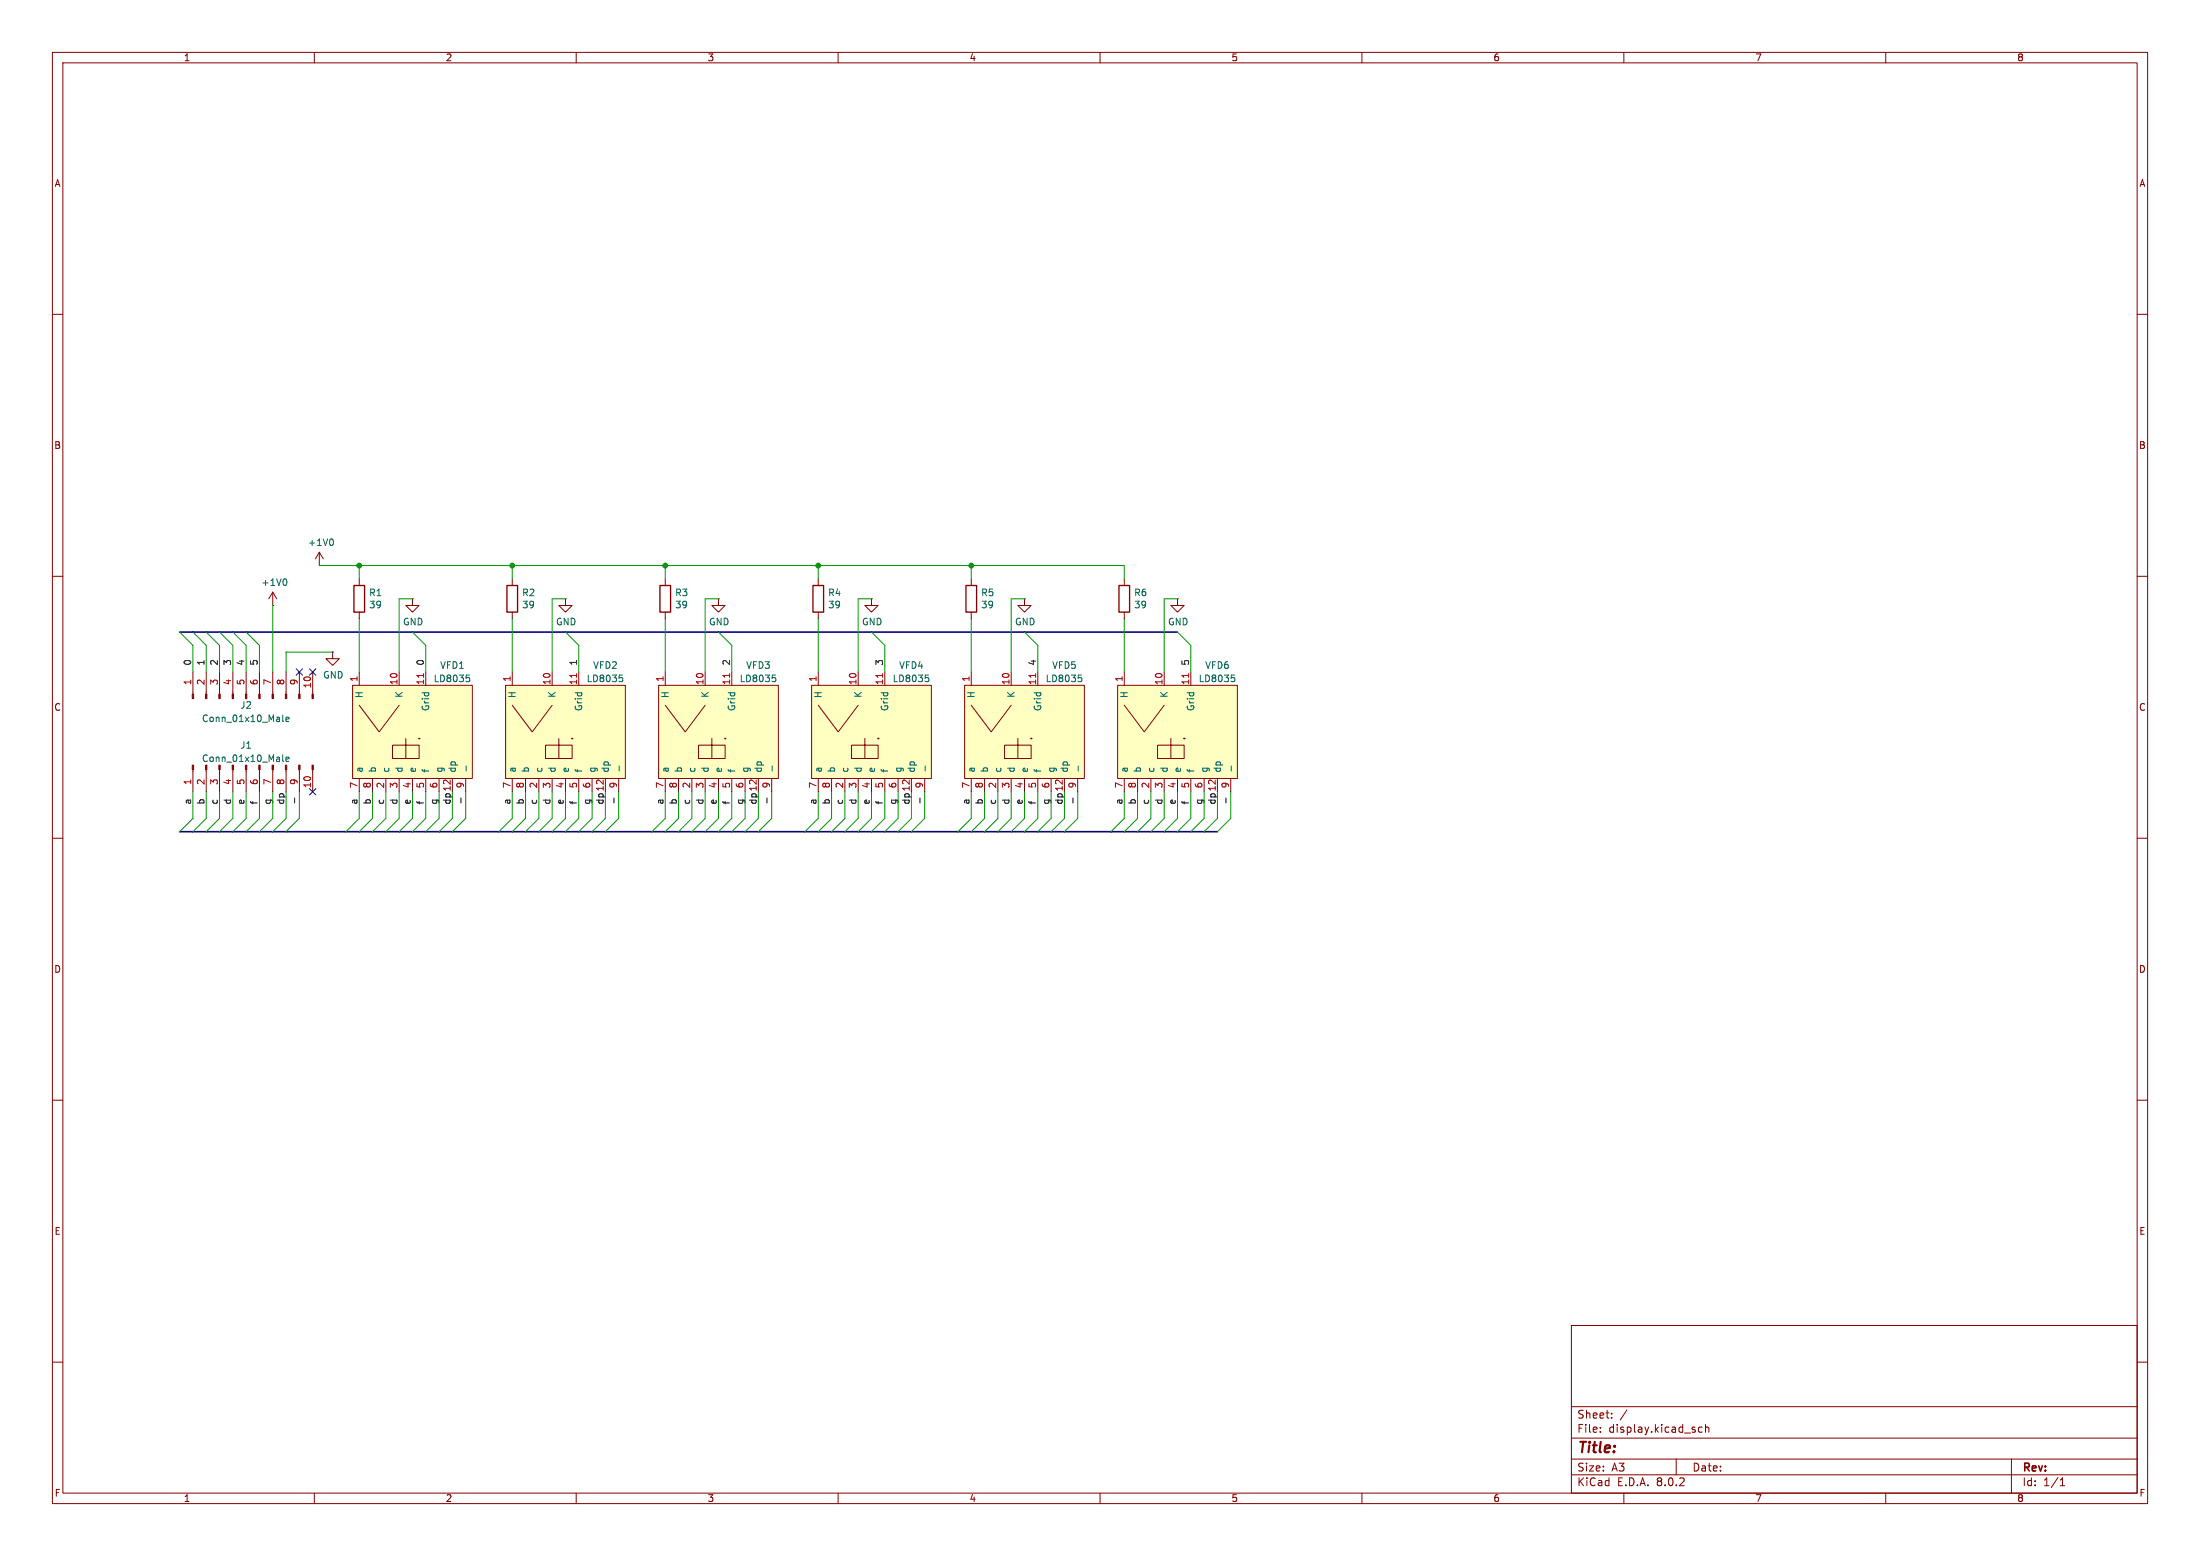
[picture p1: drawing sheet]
<svg xmlns="http://www.w3.org/2000/svg" width="420mm" height="297mm" viewBox="0 0 420 297" stroke-linecap="round" stroke-linejoin="round" font-family="sans-serif">
<g fill="none" stroke="#840000" stroke-width=".19">
<path d="M10 10h400v277h-400zM12 12h396v273h-396zM60 10v2M110 10v2M160 10v2M210 10v2M260 10v2M310 10v2M360 10v2M10 60h2M408 60h2M10 110h2"/>
<path d="M214.6 110.5v1.3M214.6 116.8v1.3M408 110h2M36.8 128.3v4.2M39.4 128.3v4.2M41.9 128.3v4.2M44.4 128.3v4.2M47 128.3v4.2M49.5 128.3v4.2M52.1 128.3v4.2M54.6 128.3v4.2M57.1 128.3v4.2"/>
<path d="M59.7 128.3v4.2M10 160h2M36.8 146.9v4.2M39.4 146.9v4.2M41.9 146.9v4.2M44.4 146.9v4.2M47 146.9v4.2M49.5 146.9v4.2M52.1 146.9v4.2M54.6 146.9v4.2M57.1 146.9v4.2M59.7 146.9v4.2"/>
<path d="M408 160h2M10 210h2M408 210h2M10 260h2M300 253h108v32h-108zM408 260h2M300 278.5h108M300 274.5h108M300 268.5h108M305.5 273.2v.2M305.5 272.5v.1M307.7 270.5v.2"/>
<path d="M307.7 269.8v.1M310.6 269.1l-1.3 1.9M320 278.5v3M324.9 272.5l-.4-.1-.3 .3 .2 .6h.5M325.6 272.5l.2-.1 .4 .1v.9M325.6 271.9v1.5M384 278.5v6.5M60 285v2M110 285v2M160 285v2M210 285v2M260 285v2"/>
<path d="M300 281.5h108M310 285v2M360 285v2M393.3 283.6h.9M393.3 282.5l.4-.4v1.5"/>
</g>
<path d="M213.6 111.8h2v5h-2z" fill="none" stroke="#840000" stroke-width=".25"/>
<g fill="#840000" stroke="#840000" stroke-width=".19">
<path d="M59.6 132.5h.2v.9h-.2z"/>
<path d="M57 132.5h.3v.9h-.3z"/>
<path d="M54.5 132.5h.2v.9h-.2z"/>
<path d="M51.9 132.5h.3v.9h-.3z"/>
<path d="M49.4 132.5h.3v.9h-.3z"/>
<path d="M46.9 132.5h.2v.9h-.2z"/>
<path d="M44.3 132.5h.3v.9h-.3z"/>
<path d="M41.8 132.5h.2v.9h-.2z"/>
<path d="M39.2 132.5h.3v.9h-.3z"/>
<path d="M36.7 132.5h.3v.9h-.3z"/>
<path d="M59.6 146.1h.2v.8h-.2z"/>
<path d="M57 146.1h.3v.8h-.3z"/>
<path d="M54.5 146.1h.2v.8h-.2z"/>
<path d="M51.9 146.1h.3v.8h-.3z"/>
<path d="M49.4 146.1h.3v.8h-.3z"/>
<path d="M46.9 146.1h.2v.8h-.2z"/>
<path d="M44.3 146.1h.3v.8h-.3z"/>
<path d="M41.8 146.1h.2v.8h-.2z"/>
<path d="M39.2 146.1h.3v.8h-.3z"/>
<path d="M36.7 146.1h.3v.8h-.3z"/>
</g>
<path d="M54 136.5v1.1l.2 .1M54.6 137.3l.6-.1-.1-.2-.3-.1-.2 .2v.6h.5M54 144.1v1.1l.2 .2M54.6 144.9l.6-.1-.1-.2-.3-.1-.2 .2v.6h.5" fill="none" stroke="#006464" stroke-width=".19"/>
<path d="M67.3 130.8h22.9v17.8h-22.9z" fill="#ffffc2"/>
<g fill="none" stroke="#840000" stroke-width=".19">
<path d="M52.1 115.6h.1M52.1 113l-.8 1.3M52.1 113v2.6M52.1 113l.7 1.3M61 108h.1M61 105.4l-.8 1.3M61 105.4v2.6M61 105.4l.7 1.3M78.7 114.3v1.3h1.3l-1.3 1.2-1.2-1.2h1.2M78.7 114.3h.1M67.3 130.8h22.9v17.8h-22.9zM68.6 134.6l3.8 5.1 3.8-5.1"/>
<path d="M68.6 128.3v2.5M76.2 128.3v2.5M81.3 128.3v2.5M68.6 148.6v2.5M71.1 148.6v2.5M73.7 148.6v2.5M76.2 148.6v2.5M77.5 141v3.8h-2.6h5.1v-2.6h-5.1v2.6M78.7 148.6v2.5M80 141h.1M81.3 148.6v2.5M83.8 148.6v2.5"/>
<path d="M86.4 148.6v2.5M88.9 148.6v2.5"/>
</g>
<circle cx="80" cy="141" r=".08" fill="#840000" stroke="#840000" stroke-width=".19"/>
<path d="M80.9 128.6v.7" fill="none" stroke="#a90000" stroke-width=".19"/>
<path d="M54.4 110.5a.79 .79 0 0 1 0 1.3M63.3 102.9a.79 .79 0 0 1 0 1.2M89 128.8h.6M89.1 129.3h.3l.3 .3-.1 .4-.5 .1M89 146.2v1" fill="none" stroke="#006464" stroke-width=".19"/>
<path d="M184.1 130.8h22.9v17.8h-22.9z" fill="#ffffc2"/>
<g fill="none" stroke="#840000" stroke-width=".19">
<path d="M68.6 110.5v1.3M68.6 116.8v1.3M63.5 124.5v1.2h1.3l-1.3 1.3-1.3-1.3h1.3M63.5 124.5h.1M184.1 130.8h22.9v17.8h-22.9zM185.4 134.6l3.8 5.1 3.8-5.1M185.4 128.3v2.5M193 128.3v2.5M198.1 128.3v2.5M185.4 148.6v2.5M188 148.6v2.5M190.5 148.6v2.5"/>
<path d="M193 148.6v2.5M194.3 141v3.8h-2.5h5v-2.6h-5v2.6M195.6 148.6v2.5M196.8 141h.1M198.1 148.6v2.5M200.7 148.6v2.5M203.2 148.6v2.5M205.7 148.6v2.5"/>
</g>
<circle cx="196.9" cy="141" r=".08" fill="#840000" stroke="#840000" stroke-width=".19"/>
<path d="M197.7 128.6v.7" fill="none" stroke="#a90000" stroke-width=".19"/>
<path d="M205.9 128.8h.6M206 129.3h.3l.2 .3v.4l-.5 .1M205.8 146.2v1" fill="none" stroke="#006464" stroke-width=".19"/>
<path d="M67.6 111.8h2v5h-2z" fill="none" stroke="#840000" stroke-width=".25"/>
<path d="M154.9 130.8h22.9v17.8h-22.9z" fill="#ffffc2"/>
<g fill="none" stroke="#840000" stroke-width=".19">
<path d="M154.9 130.8h22.9v17.8h-22.9zM156.2 134.6l3.8 5.1 3.8-5.1M156.2 128.3v2.5M163.8 128.3v2.5M168.9 128.3v2.5M156.2 148.6v2.5M158.7 148.6v2.5M161.3 148.6v2.5M163.8 148.6v2.5M165.1 141v3.8h-2.5h5v-2.6h-5v2.6M166.4 148.6v2.5M167.6 141h.1"/>
<path d="M168.9 148.6v2.5M171.4 148.6v2.5M174 148.6v2.5M176.5 148.6v2.5"/>
</g>
<circle cx="167.6" cy="141" r=".08" fill="#840000" stroke="#840000" stroke-width=".19"/>
<path d="M168.5 128.6v.7" fill="none" stroke="#a90000" stroke-width=".19"/>
<path d="M176.7 128.8h.6M176.8 129.3h.3l.2 .3v.4l-.5 .1M176.6 146.2v1" fill="none" stroke="#006464" stroke-width=".19"/>
<path d="M213.4 130.8h22.8v17.8h-22.8z" fill="#ffffc2"/>
<g fill="none" stroke="#840000" stroke-width=".19">
<path d="M213.4 130.8h22.8v17.8h-22.8zM214.6 134.6l3.8 5.1 3.8-5.1M214.6 128.3v2.5M222.2 128.3v2.5M227.3 128.3v2.5M214.6 148.6v2.5M217.2 148.6v2.5M219.7 148.6v2.5M222.2 148.6v2.5M223.5 141v3.8h-2.5h5.1v-2.6h-5.1v2.6M224.8 148.6v2.5M226.1 141h.1"/>
<path d="M227.3 148.6v2.5M229.9 148.6v2.5M232.4 148.6v2.5M234.9 148.6v2.5"/>
</g>
<circle cx="226.1" cy="141" r=".08" fill="#840000" stroke="#840000" stroke-width=".19"/>
<path d="M226.9 128.6v.7" fill="none" stroke="#a90000" stroke-width=".19"/>
<path d="M235.1 128.8h.6M235.2 129.3h.3l.2 .3v.4l-.5 .1M235 146.2v1" fill="none" stroke="#006464" stroke-width=".19"/>
<path d="M125.7 130.8h22.9v17.8h-22.9z" fill="#ffffc2"/>
<g fill="none" stroke="#840000" stroke-width=".19">
<path d="M127 110.5v1.3M127 116.8v1.3M137.2 114.3v1.3h1.2l-1.2 1.2-1.3-1.2h1.3M137.2 114.3h.1M166.4 114.3v1.3h1.2l-1.2 1.2-1.3-1.2h1.3M166.4 114.3h.1M185.4 110.5v1.3M185.4 116.8v1.3M195.6 114.3v1.3h1.2l-1.2 1.2-1.3-1.2h1.3M195.6 114.3h.1M224.8 114.3v1.3h1.3l-1.3 1.2-1.3-1.2h1.3M224.8 114.3h.1"/>
<path d="M125.7 130.8h22.9v17.8h-22.9zM127 134.6l3.8 5.1 3.8-5.1M127 128.3v2.5M134.6 128.3v2.5M139.7 128.3v2.5M127 148.6v2.5M129.5 148.6v2.5M132.1 148.6v2.5M134.6 148.6v2.5M135.9 141v3.8h-2.6h5.1v-2.6h-5.1v2.6M137.2 148.6v2.5M138.4 141h.1"/>
<path d="M139.7 148.6v2.5M142.2 148.6v2.5M144.8 148.6v2.5M147.3 148.6v2.5"/>
</g>
<circle cx="138.4" cy="141" r=".08" fill="#840000" stroke="#840000" stroke-width=".19"/>
<path d="M139.3 128.6v.7" fill="none" stroke="#a90000" stroke-width=".19"/>
<path d="M147.4 128.8h.6M147.6 129.3h.3l.2 .3-.1 .4-.4 .1M147.4 146.2v1" fill="none" stroke="#006464" stroke-width=".19"/>
<path d="M126 111.8h2v5h-2zM184.4 111.8h2v5h-2z" fill="none" stroke="#840000" stroke-width=".25"/>
<path d="M96.5 130.8h22.9v17.8h-22.9z" fill="#ffffc2"/>
<g fill="none" stroke="#840000" stroke-width=".19">
<path d="M97.8 110.5v1.3M97.8 116.8v1.3M107.9 114.3v1.3h1.3l-1.3 1.2-1.2-1.2h1.2M107.9 114.3h.1M156.2 110.5v1.3M156.2 116.8v1.3M96.5 130.8h22.9v17.8h-22.9zM97.8 134.6l3.8 5.1 3.8-5.1M97.8 128.3v2.5M105.4 128.3v2.5M110.5 128.3v2.5M97.8 148.6v2.5"/>
<path d="M100.3 148.6v2.5M102.9 148.6v2.5M105.4 148.6v2.5M106.7 141v3.8h-2.6h5.1v-2.6h-5.1v2.6M107.9 148.6v2.5M109.2 141h.1M110.5 148.6v2.5M113 148.6v2.5M115.6 148.6v2.5M118.1 148.6v2.5"/>
</g>
<circle cx="109.2" cy="141" r=".08" fill="#840000" stroke="#840000" stroke-width=".19"/>
<path d="M110.1 128.6v.7" fill="none" stroke="#a90000" stroke-width=".19"/>
<path d="M118.2 128.8h.6M118.4 129.3h.3l.2 .3-.1 .4-.4 .1M118.2 146.2v1" fill="none" stroke="#006464" stroke-width=".19"/>
<path d="M96.8 111.8h2v5h-2zM155.2 111.8h2v5h-2z" fill="none" stroke="#840000" stroke-width=".25"/>
<path d="M56.2 152.3v1M88 152.3v1M117.2 152.3v1M146.4 152.3v1M175.6 152.3v1M204.8 152.3v1M234 152.3v1" fill="none" stroke="#0f0f0f" stroke-width=".19"/>
<path d="M34.3 120.7h190.5M34.3 158.8h198.1" fill="none" stroke="#000084" stroke-width=".3"/>
<g fill="none" stroke="#009600" stroke-width=".19">
<path d="M52.1 115.6v12.7M61 108h153.6v2.5M68.6 108v2.5M68.6 118.1v10.2M78.7 114.3h-2.5v14M97.8 108v2.5M97.8 118.1v10.2M107.9 114.3h-2.5v14M127 108v2.5M127 118.1v10.2M137.2 114.3h-2.6v14M156.2 108v2.5"/>
<path d="M156.2 118.1v10.2M166.4 114.3h-2.6v14M185.4 108v2.5M185.4 118.1v10.2M195.6 114.3h-2.6v14M214.6 118.1v10.2M224.8 114.3h-2.6v14M34.3 120.7l2.5 2.5v5.1M36.8 120.7l2.6 2.5v5.1M39.4 120.7l2.5 2.5v5.1M41.9 120.7l2.5 2.5v5.1M44.4 120.7l2.6 2.5v5.1"/>
<path d="M47 120.7l2.5 2.5v5.1M63.5 124.5h-8.9v3.8M78.7 120.7l2.6 2.5v5.1M107.9 120.7l2.6 2.5v5.1M137.2 120.7l2.5 2.5v5.1M166.4 120.7l2.5 2.5v5.1M195.6 120.7l2.5 2.5v5.1M224.8 120.7l2.5 2.5v5.1M36.8 151.1v5.1l-2.5 2.6M39.4 151.1v5.1l-2.6 2.6M41.9 151.1v5.1l-2.5 2.6M44.4 151.1v5.1l-2.5 2.6"/>
<path d="M47 151.1v5.1l-2.6 2.6M49.5 151.1v5.1l-2.5 2.6M52.1 151.1v5.1l-2.6 2.6M54.6 151.1v5.1l-2.5 2.6M57.1 151.1v5.1l-2.5 2.6M68.6 151.1v5.1l-2.6 2.6M71.1 151.1v5.1l-2.5 2.6M73.7 151.1v5.1l-2.6 2.6M76.2 151.1v5.1l-2.5 2.6M78.7 151.1v5.1l-2.5 2.6M81.3 151.1v5.1l-2.6 2.6M83.8 151.1v5.1l-2.5 2.6"/>
<path d="M86.4 151.1v5.1l-2.6 2.6M88.9 151.1v5.1l-2.5 2.6M97.8 151.1v5.1l-2.6 2.6M100.3 151.1v5.1l-2.5 2.6M102.9 151.1v5.1l-2.6 2.6M105.4 151.1v5.1l-2.5 2.6M107.9 151.1v5.1l-2.5 2.6M110.5 151.1v5.1l-2.6 2.6M113 151.1v5.1l-2.5 2.6M115.6 151.1v5.1l-2.6 2.6M118.1 151.1v5.1l-2.5 2.6M127 151.1v5.1l-2.5 2.6"/>
<path d="M129.5 151.1v5.1l-2.5 2.6M132.1 151.1v5.1l-2.6 2.6M134.6 151.1v5.1l-2.5 2.6M137.2 151.1v5.1l-2.6 2.6M139.7 151.1v5.1l-2.5 2.6M142.2 151.1v5.1l-2.5 2.6M144.8 151.1v5.1l-2.6 2.6M147.3 151.1v5.1l-2.5 2.6M156.2 151.1v5.1l-2.5 2.6M158.7 151.1v5.1l-2.5 2.6M161.3 151.1v5.1l-2.6 2.6M163.8 151.1v5.1l-2.5 2.6"/>
<path d="M166.4 151.1v5.1l-2.6 2.6M168.9 151.1v5.1l-2.5 2.6M171.4 151.1v5.1l-2.5 2.6M174 151.1v5.1l-2.6 2.6M176.5 151.1v5.1l-2.5 2.6M185.4 151.1v5.1l-2.5 2.6M188 151.1v5.1l-2.6 2.6M190.5 151.1v5.1l-2.5 2.6M193 151.1v5.1l-2.5 2.6M195.6 151.1v5.1l-2.6 2.6M198.1 151.1v5.1l-2.5 2.6M200.7 151.1v5.1l-2.6 2.6"/>
<path d="M203.2 151.1v5.1l-2.5 2.6M205.7 151.1v5.1l-2.5 2.6M214.6 151.1v5.1l-2.5 2.6M217.2 151.1v5.1l-2.6 2.6M219.7 151.1v5.1l-2.5 2.6M222.2 151.1v5.1l-2.5 2.6M224.8 151.1v5.1l-2.6 2.6M227.3 151.1v5.1l-2.5 2.6M229.9 151.1v5.1l-2.6 2.6M232.4 151.1v5.1l-2.5 2.6M234.9 151.1v5.1l-2.5 2.6"/>
</g>
<path d="M56.5 127.7l1.3 1.2M57.8 127.7l-1.3 1.2M59.1 127.7l1.2 1.2M60.3 127.7l-1.2 1.2M59.1 150.5l1.2 1.2M60.3 150.5l-1.2 1.2" fill="none" stroke="#000084" stroke-width=".19"/>
<g fill="#009600" stroke="#009600" stroke-width=".19">
<circle cx="185.4" cy="108" r=".46"/>
<circle cx="68.6" cy="108" r=".46"/>
<circle cx="156.2" cy="108" r=".46"/>
<circle cx="127" cy="108" r=".46"/>
<circle cx="97.8" cy="108" r=".46"/>
</g>
<text font-size="2.8" fill="#840000" x="301" y="277.9">Title:</text>
<g font-size="2.1" fill="#840000">
<text x="301" y="273.7">File:</text>
<text x="301" y="271">Sheet:</text>
<text x="307.1" y="273.7">display.kicad_sch</text>
<text x="301" y="281.1">Size:</text>
<text x="307.6" y="281.1">A3</text>
<text x="323" y="281.1">Date:</text>
<text x="386" y="281.3">Rev:</text>
<text x="301" y="283.9">KiCad</text>
<text x="308.7" y="283.9">E.D.A.</text>
<text x="316.3" y="283.9">8.0.2</text>
<text x="386" y="283.9">Id:</text>
<text x="390.1" y="283.9">1/1</text>
</g>
<g font-size="1.8" fill="#840000">
<text x="35" y="11.9">1</text>
<text x="85" y="11.9">2</text>
<text x="135" y="11.9">3</text>
<text x="185" y="11.9">4</text>
<text x="235" y="11.9">5</text>
<text x="285" y="11.9">6</text>
<text x="335" y="11.9">7</text>
<text x="385" y="11.9">8</text>
<text x="10.3" y="35.9">A</text>
<text x="408.3" y="35.9">A</text>
<text x="10.3" y="85.9">B</text>
<text x="408.2" y="85.9">B</text>
<text x="10.3" y="135.9">C</text>
<text x="408.2" y="135.9">C</text>
<text x="10.3" y="185.9">D</text>
<text x="408.2" y="185.9">D</text>
<text x="10.3" y="235.9">E</text>
<text x="408.3" y="235.9">E</text>
<text x="10.3" y="285.9">F</text>
<text x="35" y="286.9">1</text>
<text x="85" y="286.9">2</text>
<text x="135" y="286.9">3</text>
<text x="185" y="286.9">4</text>
<text x="235" y="286.9">5</text>
<text x="285" y="286.9">6</text>
<text x="335" y="286.9">7</text>
<text x="385" y="286.9">8</text>
<text x="408.3" y="285.9">F</text>
</g>
<g font-size="1.8" fill="#006464">
<text x="58.7" y="104.4">+1V0</text>
<text x="49.8" y="112">+1V0</text>
<text x="70.4" y="114">R1</text>
<text x="99.6" y="114">R2</text>
<text x="128.8" y="114">R3</text>
<text x="158" y="114">R4</text>
<text x="187.2" y="114">R5</text>
<text x="216.4" y="114">R6</text>
<text x="70.4" y="116.3">39</text>
<text x="76.8" y="119.6">GND</text>
<text x="99.6" y="116.3">39</text>
<text x="106" y="119.6">GND</text>
<text x="128.8" y="116.3">39</text>
<text x="135.3" y="119.6">GND</text>
<text x="158" y="116.3">39</text>
<text x="164.5" y="119.6">GND</text>
<text x="187.2" y="116.3">39</text>
<text x="193.7" y="119.6">GND</text>
<text x="216.4" y="116.3">39</text>
<text x="222.9" y="119.6">GND</text>
<text x="61.6" y="129.7">GND</text>
<text x="82.7" y="130.4">LD8035</text>
<text x="83.9" y="127.9">VFD1</text>
<text x="111.9" y="130.4">LD8035</text>
<text x="113.1" y="127.9">VFD2</text>
<text x="141.1" y="130.4">LD8035</text>
<text x="142.3" y="127.9">VFD3</text>
<text x="170.3" y="130.4">LD8035</text>
<text x="171.6" y="127.9">VFD4</text>
<text x="199.5" y="130.4">LD8035</text>
<text x="200.8" y="127.9">VFD5</text>
<text x="228.7" y="130.4">LD8035</text>
<text x="230" y="127.9">VFD6</text>
<text x="45.8" y="135.5">J2</text>
<text x="69.4" y="133.4" transform="rotate(-90 69.4 133.4)">H</text>
<text x="77.1" y="133.3" transform="rotate(-90 77.1 133.3)">K</text>
<text x="82.1" y="135.8" transform="rotate(-90 82.1 135.8)">Grid</text>
<text x="98.7" y="133.4" transform="rotate(-90 98.7 133.4)">H</text>
<text x="106.3" y="133.3" transform="rotate(-90 106.3 133.3)">K</text>
<text x="111.4" y="135.8" transform="rotate(-90 111.4 135.8)">Grid</text>
<text x="127.9" y="133.4" transform="rotate(-90 127.9 133.4)">H</text>
<text x="135.5" y="133.3" transform="rotate(-90 135.5 133.3)">K</text>
<text x="140.6" y="135.8" transform="rotate(-90 140.6 135.8)">Grid</text>
<text x="157.1" y="133.4" transform="rotate(-90 157.1 133.4)">H</text>
<text x="164.7" y="133.3" transform="rotate(-90 164.7 133.3)">K</text>
<text x="169.8" y="135.8" transform="rotate(-90 169.8 135.8)">Grid</text>
<text x="186.3" y="133.4" transform="rotate(-90 186.3 133.4)">H</text>
<text x="193.9" y="133.3" transform="rotate(-90 193.9 133.3)">K</text>
<text x="199" y="135.8" transform="rotate(-90 199 135.8)">Grid</text>
<text x="215.5" y="133.4" transform="rotate(-90 215.5 133.4)">H</text>
<text x="223.1" y="133.3" transform="rotate(-90 223.1 133.3)">K</text>
<text x="228.2" y="135.8" transform="rotate(-90 228.2 135.8)">Grid</text>
<text x="38.5" y="138">Conn_01x10_Male</text>
<text x="45.8" y="143.1">J1</text>
<text x="38.5" y="145.6">Conn_01x10_Male</text>
<text x="69.4" y="147.6" transform="rotate(-90 69.4 147.6)">a</text>
<text x="72" y="147.6" transform="rotate(-90 72 147.6)">b</text>
<text x="74.5" y="147.6" transform="rotate(-90 74.5 147.6)">c</text>
<text x="77.1" y="147.6" transform="rotate(-90 77.1 147.6)">d</text>
<text x="79.6" y="147.6" transform="rotate(-90 79.6 147.6)">e</text>
<text x="82.1" y="147.6" transform="rotate(-90 82.1 147.6)">f</text>
<text x="84.7" y="147.6" transform="rotate(-90 84.7 147.6)">g</text>
<text x="87.2" y="147.6" transform="rotate(-90 87.2 147.6)">dp</text>
<text x="98.7" y="147.6" transform="rotate(-90 98.7 147.6)">a</text>
<text x="101.2" y="147.6" transform="rotate(-90 101.2 147.6)">b</text>
<text x="103.7" y="147.6" transform="rotate(-90 103.7 147.6)">c</text>
<text x="106.3" y="147.6" transform="rotate(-90 106.3 147.6)">d</text>
<text x="108.8" y="147.6" transform="rotate(-90 108.8 147.6)">e</text>
<text x="111.4" y="147.6" transform="rotate(-90 111.4 147.6)">f</text>
<text x="113.9" y="147.6" transform="rotate(-90 113.9 147.6)">g</text>
<text x="116.4" y="147.6" transform="rotate(-90 116.4 147.6)">dp</text>
<text x="127.9" y="147.6" transform="rotate(-90 127.9 147.6)">a</text>
<text x="130.4" y="147.6" transform="rotate(-90 130.4 147.6)">b</text>
<text x="132.9" y="147.6" transform="rotate(-90 132.9 147.6)">c</text>
<text x="135.5" y="147.6" transform="rotate(-90 135.5 147.6)">d</text>
<text x="138" y="147.6" transform="rotate(-90 138 147.6)">e</text>
<text x="140.6" y="147.6" transform="rotate(-90 140.6 147.6)">f</text>
<text x="143.1" y="147.6" transform="rotate(-90 143.1 147.6)">g</text>
<text x="145.6" y="147.6" transform="rotate(-90 145.6 147.6)">dp</text>
<text x="157.1" y="147.6" transform="rotate(-90 157.1 147.6)">a</text>
<text x="159.6" y="147.6" transform="rotate(-90 159.6 147.6)">b</text>
<text x="162.2" y="147.6" transform="rotate(-90 162.2 147.6)">c</text>
<text x="164.7" y="147.6" transform="rotate(-90 164.7 147.6)">d</text>
<text x="167.2" y="147.6" transform="rotate(-90 167.2 147.6)">e</text>
<text x="169.8" y="147.6" transform="rotate(-90 169.8 147.6)">f</text>
<text x="172.3" y="147.6" transform="rotate(-90 172.3 147.6)">g</text>
<text x="174.9" y="147.6" transform="rotate(-90 174.9 147.6)">dp</text>
<text x="186.3" y="147.6" transform="rotate(-90 186.3 147.6)">a</text>
<text x="188.8" y="147.6" transform="rotate(-90 188.8 147.6)">b</text>
<text x="191.4" y="147.6" transform="rotate(-90 191.4 147.6)">c</text>
<text x="193.9" y="147.6" transform="rotate(-90 193.9 147.6)">d</text>
<text x="196.4" y="147.6" transform="rotate(-90 196.4 147.6)">e</text>
<text x="199" y="147.6" transform="rotate(-90 199 147.6)">f</text>
<text x="201.5" y="147.6" transform="rotate(-90 201.5 147.6)">g</text>
<text x="204.1" y="147.6" transform="rotate(-90 204.1 147.6)">dp</text>
<text x="215.5" y="147.6" transform="rotate(-90 215.5 147.6)">a</text>
<text x="218" y="147.6" transform="rotate(-90 218 147.6)">b</text>
<text x="220.6" y="147.6" transform="rotate(-90 220.6 147.6)">c</text>
<text x="223.1" y="147.6" transform="rotate(-90 223.1 147.6)">d</text>
<text x="225.7" y="147.6" transform="rotate(-90 225.7 147.6)">e</text>
<text x="228.2" y="147.6" transform="rotate(-90 228.2 147.6)">f</text>
<text x="230.7" y="147.6" transform="rotate(-90 230.7 147.6)">g</text>
<text x="233.3" y="147.6" transform="rotate(-90 233.3 147.6)">dp</text>
</g>
<g font-size="1.8" fill="#0f0f0f">
<text x="36.6" y="127.1" transform="rotate(-90 36.6 127.1)">0</text>
<text x="39.1" y="127.1" transform="rotate(-90 39.1 127.1)">1</text>
<text x="41.6" y="127.1" transform="rotate(-90 41.6 127.1)">2</text>
<text x="44.2" y="127.1" transform="rotate(-90 44.2 127.1)">3</text>
<text x="46.7" y="127.1" transform="rotate(-90 46.7 127.1)">4</text>
<text x="49.3" y="127.1" transform="rotate(-90 49.3 127.1)">5</text>
<text x="81" y="127.1" transform="rotate(-90 81 127.1)">0</text>
<text x="110.2" y="127.1" transform="rotate(-90 110.2 127.1)">1</text>
<text x="139.4" y="127.1" transform="rotate(-90 139.4 127.1)">2</text>
<text x="168.6" y="127.1" transform="rotate(-90 168.6 127.1)">3</text>
<text x="197.9" y="127.1" transform="rotate(-90 197.9 127.1)">4</text>
<text x="227.1" y="127.1" transform="rotate(-90 227.1 127.1)">5</text>
<text x="36.6" y="153.7" transform="rotate(-90 36.6 153.7)">a</text>
<text x="39.1" y="153.7" transform="rotate(-90 39.1 153.7)">b</text>
<text x="41.6" y="153.7" transform="rotate(-90 41.6 153.7)">c</text>
<text x="44.2" y="153.7" transform="rotate(-90 44.2 153.7)">d</text>
<text x="46.7" y="153.7" transform="rotate(-90 46.7 153.7)">e</text>
<text x="49.3" y="153.7" transform="rotate(-90 49.3 153.7)">f</text>
<text x="51.8" y="153.7" transform="rotate(-90 51.8 153.7)">g</text>
<text x="54.3" y="153.7" transform="rotate(-90 54.3 153.7)">dp</text>
<text x="68.3" y="153.7" transform="rotate(-90 68.3 153.7)">a</text>
<text x="70.9" y="153.7" transform="rotate(-90 70.9 153.7)">b</text>
<text x="73.4" y="153.7" transform="rotate(-90 73.4 153.7)">c</text>
<text x="75.9" y="153.7" transform="rotate(-90 75.9 153.7)">d</text>
<text x="78.5" y="153.7" transform="rotate(-90 78.5 153.7)">e</text>
<text x="81" y="153.7" transform="rotate(-90 81 153.7)">f</text>
<text x="83.6" y="153.7" transform="rotate(-90 83.6 153.7)">g</text>
<text x="86.1" y="153.7" transform="rotate(-90 86.1 153.7)">dp 12</text>
<text x="97.5" y="153.7" transform="rotate(-90 97.5 153.7)">a</text>
<text x="100.1" y="153.7" transform="rotate(-90 100.1 153.7)">b</text>
<text x="102.6" y="153.7" transform="rotate(-90 102.6 153.7)">c</text>
<text x="105.1" y="153.7" transform="rotate(-90 105.1 153.7)">d</text>
<text x="107.7" y="153.7" transform="rotate(-90 107.7 153.7)">e</text>
<text x="110.2" y="153.7" transform="rotate(-90 110.2 153.7)">f</text>
<text x="112.8" y="153.7" transform="rotate(-90 112.8 153.7)">g</text>
<text x="115.3" y="153.7" transform="rotate(-90 115.3 153.7)">dp 12</text>
<text x="126.7" y="153.7" transform="rotate(-90 126.7 153.7)">a</text>
<text x="129.3" y="153.7" transform="rotate(-90 129.3 153.7)">b</text>
<text x="131.8" y="153.7" transform="rotate(-90 131.8 153.7)">c</text>
<text x="134.4" y="153.7" transform="rotate(-90 134.4 153.7)">d</text>
<text x="136.9" y="153.7" transform="rotate(-90 136.9 153.7)">e</text>
<text x="139.4" y="153.7" transform="rotate(-90 139.4 153.7)">f</text>
<text x="142" y="153.7" transform="rotate(-90 142 153.7)">g</text>
<text x="144.5" y="153.7" transform="rotate(-90 144.5 153.7)">dp 12</text>
<text x="155.9" y="153.7" transform="rotate(-90 155.9 153.7)">a</text>
<text x="158.5" y="153.7" transform="rotate(-90 158.5 153.7)">b</text>
<text x="161" y="153.7" transform="rotate(-90 161 153.7)">c</text>
<text x="163.6" y="153.7" transform="rotate(-90 163.6 153.7)">d</text>
<text x="166.1" y="153.7" transform="rotate(-90 166.1 153.7)">e</text>
<text x="168.6" y="153.7" transform="rotate(-90 168.6 153.7)">f</text>
<text x="171.2" y="153.7" transform="rotate(-90 171.2 153.7)">g</text>
<text x="173.7" y="153.7" transform="rotate(-90 173.7 153.7)">dp 12</text>
<text x="185.2" y="153.7" transform="rotate(-90 185.2 153.7)">a</text>
<text x="187.7" y="153.7" transform="rotate(-90 187.7 153.7)">b</text>
<text x="190.2" y="153.7" transform="rotate(-90 190.2 153.7)">c</text>
<text x="192.8" y="153.7" transform="rotate(-90 192.8 153.7)">d</text>
<text x="195.3" y="153.7" transform="rotate(-90 195.3 153.7)">e</text>
<text x="197.9" y="153.7" transform="rotate(-90 197.9 153.7)">f</text>
<text x="200.4" y="153.7" transform="rotate(-90 200.4 153.7)">g</text>
<text x="202.9" y="153.7" transform="rotate(-90 202.9 153.7)">dp 12</text>
<text x="214.4" y="153.7" transform="rotate(-90 214.4 153.7)">a</text>
<text x="216.9" y="153.7" transform="rotate(-90 216.9 153.7)">b</text>
<text x="219.4" y="153.7" transform="rotate(-90 219.4 153.7)">c</text>
<text x="222" y="153.7" transform="rotate(-90 222 153.7)">d</text>
<text x="224.5" y="153.7" transform="rotate(-90 224.5 153.7)">e</text>
<text x="227.1" y="153.7" transform="rotate(-90 227.1 153.7)">f</text>
<text x="229.6" y="153.7" transform="rotate(-90 229.6 153.7)">g</text>
<text x="232.1" y="153.7" transform="rotate(-90 232.1 153.7)">dp 12</text>
</g>
<g font-size="1.8" fill="#a90000">
<text x="36.6" y="130.9" transform="rotate(-90 36.6 130.9)">1</text>
<text x="39.1" y="130.9" transform="rotate(-90 39.1 130.9)">2</text>
<text x="41.7" y="130.9" transform="rotate(-90 41.7 130.9)">3</text>
<text x="44.2" y="130.9" transform="rotate(-90 44.2 130.9)">4</text>
<text x="46.7" y="130.9" transform="rotate(-90 46.7 130.9)">5</text>
<text x="49.3" y="130.9" transform="rotate(-90 49.3 130.9)">6</text>
<text x="51.8" y="130.9" transform="rotate(-90 51.8 130.9)">7</text>
<text x="54.4" y="130.9" transform="rotate(-90 54.4 130.9)">8</text>
<text x="56.9" y="130.9" transform="rotate(-90 56.9 130.9)">9</text>
<text x="59.4" y="131.5" transform="rotate(-90 59.4 131.5)">10</text>
<text x="68.3" y="130.2" transform="rotate(-90 68.3 130.2)">1</text>
<text x="75.9" y="130.9" transform="rotate(-90 75.9 130.9)">10</text>
<text x="81" y="130.9" transform="rotate(-90 81 130.9)">11</text>
<text x="97.5" y="130.2" transform="rotate(-90 97.5 130.2)">1</text>
<text x="105.2" y="130.9" transform="rotate(-90 105.2 130.9)">10</text>
<text x="110.2" y="130.9" transform="rotate(-90 110.2 130.9)">11</text>
<text x="126.7" y="130.2" transform="rotate(-90 126.7 130.2)">1</text>
<text x="134.4" y="130.9" transform="rotate(-90 134.4 130.9)">10</text>
<text x="139.4" y="130.9" transform="rotate(-90 139.4 130.9)">11</text>
<text x="156" y="130.2" transform="rotate(-90 156 130.2)">1</text>
<text x="163.6" y="130.9" transform="rotate(-90 163.6 130.9)">10</text>
<text x="168.7" y="130.9" transform="rotate(-90 168.7 130.9)">11</text>
<text x="185.2" y="130.2" transform="rotate(-90 185.2 130.2)">1</text>
<text x="192.8" y="130.9" transform="rotate(-90 192.8 130.9)">10</text>
<text x="197.9" y="130.9" transform="rotate(-90 197.9 130.9)">11</text>
<text x="214.4" y="130.2" transform="rotate(-90 214.4 130.2)">1</text>
<text x="222" y="130.9" transform="rotate(-90 222 130.9)">10</text>
<text x="227.1" y="130.9" transform="rotate(-90 227.1 130.9)">11</text>
<text x="36.6" y="149.9" transform="rotate(-90 36.6 149.9)">1</text>
<text x="39.1" y="149.9" transform="rotate(-90 39.1 149.9)">2</text>
<text x="41.7" y="149.9" transform="rotate(-90 41.7 149.9)">3</text>
<text x="44.2" y="149.9" transform="rotate(-90 44.2 149.9)">4</text>
<text x="46.7" y="149.9" transform="rotate(-90 46.7 149.9)">5</text>
<text x="49.3" y="149.9" transform="rotate(-90 49.3 149.9)">6</text>
<text x="51.8" y="149.9" transform="rotate(-90 51.8 149.9)">7</text>
<text x="54.4" y="149.9" transform="rotate(-90 54.4 149.9)">8</text>
<text x="56.9" y="149.9" transform="rotate(-90 56.9 149.9)">9</text>
<text x="59.4" y="150.5" transform="rotate(-90 59.4 150.5)">10</text>
<text x="68.3" y="150.6" transform="rotate(-90 68.3 150.6)">7</text>
<text x="70.9" y="150.6" transform="rotate(-90 70.9 150.6)">8</text>
<text x="73.4" y="150.6" transform="rotate(-90 73.4 150.6)">2</text>
<text x="75.9" y="150.6" transform="rotate(-90 75.9 150.6)">3</text>
<text x="78.5" y="150.6" transform="rotate(-90 78.5 150.6)">4</text>
<text x="81" y="150.6" transform="rotate(-90 81 150.6)">5</text>
<text x="83.6" y="150.6" transform="rotate(-90 83.6 150.6)">6</text>
<text x="88.6" y="150.6" transform="rotate(-90 88.6 150.6)">9</text>
<text x="97.5" y="150.6" transform="rotate(-90 97.5 150.6)">7</text>
<text x="100.1" y="150.6" transform="rotate(-90 100.1 150.6)">8</text>
<text x="102.6" y="150.6" transform="rotate(-90 102.6 150.6)">2</text>
<text x="105.2" y="150.6" transform="rotate(-90 105.2 150.6)">3</text>
<text x="107.7" y="150.6" transform="rotate(-90 107.7 150.6)">4</text>
<text x="110.2" y="150.6" transform="rotate(-90 110.2 150.6)">5</text>
<text x="112.8" y="150.6" transform="rotate(-90 112.8 150.6)">6</text>
<text x="117.9" y="150.6" transform="rotate(-90 117.9 150.6)">9</text>
<text x="126.7" y="150.6" transform="rotate(-90 126.7 150.6)">7</text>
<text x="129.3" y="150.6" transform="rotate(-90 129.3 150.6)">8</text>
<text x="131.8" y="150.6" transform="rotate(-90 131.8 150.6)">2</text>
<text x="134.4" y="150.6" transform="rotate(-90 134.4 150.6)">3</text>
<text x="136.9" y="150.6" transform="rotate(-90 136.9 150.6)">4</text>
<text x="139.4" y="150.6" transform="rotate(-90 139.4 150.6)">5</text>
<text x="142" y="150.6" transform="rotate(-90 142 150.6)">6</text>
<text x="147.1" y="150.6" transform="rotate(-90 147.1 150.6)">9</text>
<text x="156" y="150.6" transform="rotate(-90 156 150.6)">7</text>
<text x="158.5" y="150.6" transform="rotate(-90 158.5 150.6)">8</text>
<text x="161" y="150.6" transform="rotate(-90 161 150.6)">2</text>
<text x="163.6" y="150.6" transform="rotate(-90 163.6 150.6)">3</text>
<text x="166.1" y="150.6" transform="rotate(-90 166.1 150.6)">4</text>
<text x="168.7" y="150.6" transform="rotate(-90 168.7 150.6)">5</text>
<text x="171.2" y="150.6" transform="rotate(-90 171.2 150.6)">6</text>
<text x="176.3" y="150.6" transform="rotate(-90 176.3 150.6)">9</text>
<text x="185.2" y="150.6" transform="rotate(-90 185.2 150.6)">7</text>
<text x="187.7" y="150.6" transform="rotate(-90 187.7 150.6)">8</text>
<text x="190.2" y="150.6" transform="rotate(-90 190.2 150.6)">2</text>
<text x="192.8" y="150.6" transform="rotate(-90 192.8 150.6)">3</text>
<text x="195.3" y="150.6" transform="rotate(-90 195.3 150.6)">4</text>
<text x="197.9" y="150.6" transform="rotate(-90 197.9 150.6)">5</text>
<text x="200.4" y="150.6" transform="rotate(-90 200.4 150.6)">6</text>
<text x="205.5" y="150.6" transform="rotate(-90 205.5 150.6)">9</text>
<text x="214.4" y="150.6" transform="rotate(-90 214.4 150.6)">7</text>
<text x="216.9" y="150.6" transform="rotate(-90 216.9 150.6)">8</text>
<text x="219.5" y="150.6" transform="rotate(-90 219.5 150.6)">2</text>
<text x="222" y="150.6" transform="rotate(-90 222 150.6)">3</text>
<text x="224.5" y="150.6" transform="rotate(-90 224.5 150.6)">4</text>
<text x="227.1" y="150.6" transform="rotate(-90 227.1 150.6)">5</text>
<text x="229.6" y="150.6" transform="rotate(-90 229.6 150.6)">6</text>
<text x="234.7" y="150.6" transform="rotate(-90 234.7 150.6)">9</text>
</g>
</svg>
